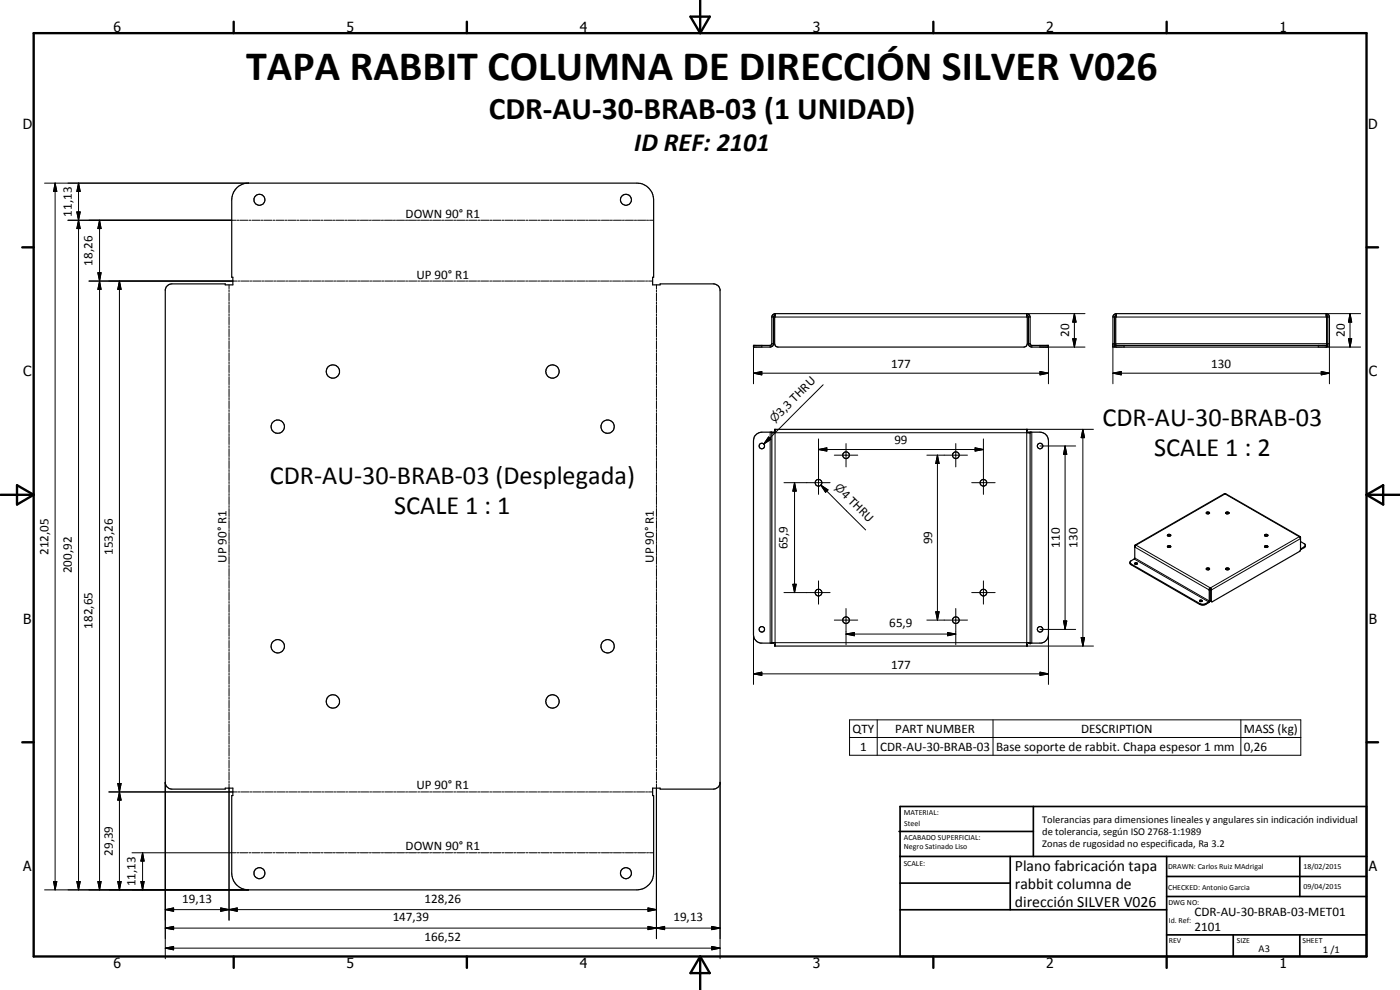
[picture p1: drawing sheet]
<svg xmlns="http://www.w3.org/2000/svg" width="420mm" height="297mm" viewBox="0 0 420 297" stroke-linecap="round" stroke-linejoin="round" font-family="sans-serif">
<g fill="none" stroke="#000" stroke-width=".35">
<path d="M71.2 56.2l1.8-1 1.6-.3h116.6a5 5 0 0 1 5 5v23.3h-.3v2.3h2.2v-.3l16.7 .1a1.89 1.89 0 0 1 1.3 1.5v148.3a2.09 2.09 0 0 1-2 1.7h-16v-.3h-2.2v2.2h.3v23.3a5 5 0 0 1-5 5h-116.6a5 5 0 0 1-5.1-5v-23.3h.4v-2.2h-2.3v.3h-16l-1-.3-.5-.4-.5-1v-148.3l.7-1.2 1.3-.4h16v.3h2.3v-2.3h-.4v-23.3a5.4 5.4 0 0 1 1.7-3.7zM231.6 95.1v8.3l-.5 .2h-5v.5h5l.8-.3 .2-.7v-8M231.6 95.1h.5M232.6 94.1l-.1 9 .4 .8 .6 .2h73.8l.6-.2 .4-.8v-8h-.2v-1M232.6 94.1h-.2a.95 .95 0 0 0-.8 1M232.6 94.6l-.5 .5M232.6 94.1h75.5M308.1 94.6l.5 .4v8.1l.3 .7 .8 .3h5v-.5h-5l-.6-.3v-8.2M308.1 94.1l.8 .4 .2 .6M308.6 95.1h.5M334 95.1v9h.5v-9M334 95.1h.5"/>
<path d="M335 94.1l-.2 10h63.3l-.1-10M335 94.1h63M335 94.1h-.2a.95 .95 0 0 0-.8 1M335 94.6l-.5 .5M398 94.1l.8 .4 .2 .4v9.2h-.5v-9.1l-.5-.4M398.5 95.1h.5M334.8 103.6h63.3M231.6 129.7v63.3M232.1 129.8v-.1h-3.5a2.55 2.55 0 0 0-2.5 2.5v58.3a2.58 2.58 0 0 0 2.2 2.5l3.8-.2M232.6 128.8v1h-1M232.6 129.3l-.1-.5h75.8v.5h-.2M308.1 128.8v1h1"/>
<path d="M308.6 129.8v-.1h3.5a2.59 2.59 0 0 1 2.6 2.5v58.3a2.58 2.58 0 0 1-2.2 2.5l-3.9-.2M309.1 129.7v63.3M362 154l.3-.2 .7 .2M362.1 153.7h.6l.3 .3-.7 .2-.2-.1zM367.9 154l.2-.2 .7 .2M367.9 153.7a.46 .46 0 0 1 .6-.1 .46 .46 0 0 1 .3 .5l-.7 .1-.2-.1zM339.1 168.7l.2 .5 21 12h1.4l1.2-.7v-3.5M339.1 168.7l.4 .8 20.6 11.9 1.4 .1 1.5-.9 .1-3.6M340.6 169.2h.7M340.6 169.2l.3-.4 .4 .4M340.6 163.8l-.1 3.8-1.2 .7-.2 .4M340.6 163.7v.1"/>
<path d="M340.8 163.5h.1M340.8 163.5l-.2 .2M340.8 163.5l-.2 .6M341.3 169.2h.1M350.4 163.9l.7-.2 .3 .3a.59 .59 0 0 1-1.1 0zM350.4 160.7l.4-.2 .5 .2M350.4 164.1l.4-.2 .5 .2M350.5 160.4l.8 .1a.42 .42 0 0 1-.4 .4 .42 .42 0 0 1-.4-.5zM362 170.6a.42 .42 0 0 1 .6-.3 .42 .42 0 0 1 .2 .6h-.6zM362 170.8l.4-.2 .6 .2M362.9 177h.1M363 176.9l.1 .1"/>
<path d="M363 176.9l-.1 .1M363.1 177h-.2M363.3 176.6l.1 .3M363.3 176.4l-.4 .6M363.3 176.6l-.3 .3M363.3 176.4v.2M363.3 176.4l.3 .6M363.4 177h.1M363.4 176.9v.1M363.4 176.9l.2 .1M363.5 177l.1 3.5M363.6 177h-.1"/>
<path d="M367.9 170.6a.56 .56 0 0 1 .9 .2 .56 .56 0 0 1-.9-.2zM367.9 170.8l.3-.2 .6 .2M379.5 164.1l.3 .2 .7-.2M379.5 164.1l.4-.4h.3l.3 .4M379.5 160.7l.4-.2 .6 .2M379.5 164.1l.4-.2 .6 .2M380.5 160.7l-.4 .2-.6-.2M380.5 160.7a.47 .47 0 0 0-.5-.4 .47 .47 0 0 0-.5 .4M390.1 161l.2 4-.3 .5-26.2 15.1-.4-.2v-3.4M390.1 161h-.2l.4 .5M390.2 161l-22.4-12.9h-.3l-26.8 15.4M390.3 161.2h.1"/>
<path d="M390.3 161.2l-.1 .1M390.3 161.6h.1M390.3 162.5l1.4 1-.2 .7-1.2 .7M390.3 164.5v.1M390.3 164.6h.1M391.7 163.7l-1.4 .9M231.6 192.8h1v1M232.6 193.3l-.1 .5h75.8v-.5h-.2M309.1 192.8h-1v1M360 180.2a.37 .37 0 0 1 .5-.2 .37 .37 0 0 1 .2 .4l-.5 .1zM360 180.4h.8M360.7 180.1l.1 .1"/>
<circle cx="77.8" cy="59.9" r="1.66"/>
<circle cx="187.8" cy="59.9" r="1.64"/>
<circle cx="99.9" cy="111.5" r="2.01"/>
<circle cx="165.8" cy="111.5" r="1.99"/>
<circle cx="83.3" cy="128" r="2.02"/>
<circle cx="182.3" cy="128" r="2"/>
<circle cx="228.6" cy="133.8" r=".83"/>
<circle cx="253.9" cy="136.6" r="1.01"/>
<circle cx="286.8" cy="136.6" r="1.01"/>
<circle cx="312.2" cy="133.8" r=".83"/>
<circle cx="245.6" cy="144.8" r="1.02"/>
<circle cx="295.1" cy="144.8" r="1"/>
<circle cx="245.6" cy="177.8" r="1.02"/>
<circle cx="295.1" cy="177.8" r="1"/>
<circle cx="83.4" cy="193.9" r="2.01"/>
<circle cx="182.3" cy="193.9" r="2.01"/>
<circle cx="228.6" cy="188.8" r=".83"/>
<circle cx="253.9" cy="186.1" r="1"/>
<circle cx="286.9" cy="186.1" r="1"/>
<circle cx="312.2" cy="188.8" r=".83"/>
<circle cx="99.9" cy="210.5" r="2"/>
<circle cx="165.8" cy="210.5" r="2"/>
<circle cx="77.8" cy="262" r="1.65"/>
<circle cx="187.9" cy="262" r="1.66"/>
</g>
<g fill="none" stroke="#000" stroke-width=".3">
<path d="M13.4 54.9h61.2M16.5 54.9l.5 2.5h-.9zM16.5 54.9v212.1M23.6 54.9l.5 2.5h-1zM23.6 54.9v212.1M20.4 66.1h50.4M23.1 63.6h1l-.5 2.5zM23.1 63.6l1 5h-1l1-5zM23.6 66.1l.5 2.5h-1zM29.9 66.1l.4 2.5h-.9zM29.9 66.1v200.9M71.1 66.1h.6"/>
<path d="M72 66.1h2.4M74.7 66.1h.6M75.6 66.1h2.4M78.3 66.1h.6M79.2 66.1h2.4M81.9 66.1h.6M82.8 66.1h2.4M85.5 66.1h.6M86.4 66.1h2.4M89.1 66.1h.6M90.1 66.1h2.4M92.8 66.1h.6"/>
<path d="M93.7 66.1h2.4M96.4 66.1h.6M97.3 66.1h2.4M100 66.1h.6M100.9 66.1h2.4M103.6 66.1h.6M104.5 66.1h2.4M107.2 66.1h.7M108.2 66.1h2.4M110.9 66.1h.6M111.7 66.1h2.5M114.5 66.1h.6"/>
<path d="M115.4 66.1h2.4M118.1 66.1h.6M119 66.1h2.4M121.7 66.1h.6M122.6 66.1h2.4M125.3 66.1h.6M126.2 66.1h2.4M128.9 66.1h.6M129.8 66.1h2.4M132.5 66.1h.7M133.5 66.1h2.3M136.2 66.1h.6"/>
<path d="M137.1 66.1h2.4M139.8 66.1h.6M140.7 66.1h2.4M143.4 66.1h.6M144.3 66.1h2.4M147 66.1h.6M147.9 66.1h2.4M150.7 66.1h.5M151.5 66.1h2.5M154.3 66.1h.5M155.1 66.1h2.5M157.9 66.1h.5"/>
<path d="M158.8 66.1h2.4M161.5 66.1h.6M162.4 66.1h2.4M165.1 66.1h.6M166 66.1h2.4M168.7 66.1h.6M169.6 66.1h2.4M172.3 66.1h.6M173.3 66.1h2.4M176 66.1h.6M176.9 66.1h2.4M179.6 66.1h.6"/>
<path d="M180.5 66.1h2.4M183.2 66.1h.6M184.1 66.1h2.4M186.8 66.1h.6M187.7 66.1h2.4M190.4 66.1h.6M191.3 66.1h2.4M194 66.1h.6M194.9 66.1h1.3M26.7 84.3h44.4M29.4 81.8h.9l-.4 2.5zM29.9 84.3l.4 2.5h-.9z"/>
<path d="M35.8 84.3l.6 2.5h-1.1zM35.8 84.3v182.7M68.7 85.5v1.2M68.7 87v.5M68.7 87.9v2.4M68.7 90.6v.6M68.7 91.4v2.5M68.7 94.1v.6M68.7 95v2.5M68.7 97.7v.6M68.7 98.6v2.4M71.4 84.3h.6"/>
<path d="M72.3 84.3h2.4M75 84.3h.6M75.8 84.3h2.5M78.6 84.3h.6M79.4 84.3h2.5M82.2 84.3h.6M83 84.3h2.5M85.8 84.3h.5M86.6 84.3h2.5M89.4 84.3h.5M90.2 84.3h2.5M93 84.3h.5"/>
<path d="M93.8 84.3h2.5M96.6 84.3h.5M97.4 84.3h2.5M100.1 84.3h.6M101 84.3h2.5M103.7 84.3h.6M104.7 84.3h2.3M107.3 84.3h.7M108.2 84.3h2.4M110.9 84.3h.6M111.8 84.3h2.4M114.5 84.3h.6"/>
<path d="M115.5 84.3h2.3M118.1 84.3h.7M119.1 84.3h2.3M121.7 84.3h.6M122.6 84.3h2.4M125.4 84.3h.5M126.3 84.3h2.3M128.9 84.3h.7M129.9 84.3h2.3M132.5 84.3h.7M133.4 84.3h2.4M136.2 84.3h.5"/>
<path d="M137.1 84.3h2.4M139.7 84.3h.7M140.7 84.3h2.3M143.3 84.3h.7M144.3 84.3h2.3M147 84.3h.6M147.9 84.3h2.4M150.6 84.3h.6M151.5 84.3h2.4M154.1 84.3h.7M155.1 84.3h2.3M157.8 84.3h.6"/>
<path d="M158.7 84.3h2.4M161.4 84.3h.6M162.3 84.3h2.4M165 84.3h.6M165.9 84.3h2.3M168.6 84.3h.6M169.4 84.3h2.5M172.2 84.3h.6M173 84.3h2.5M175.8 84.3h.5M176.6 84.3h2.5M179.4 84.3h.5"/>
<path d="M180.2 84.3h2.5M183 84.3h.5M183.8 84.3h2.5M186.6 84.3h.5M187.4 84.3h2.5M190.1 84.3h.6M191 84.3h2.5M193.7 84.3h.6M194.6 84.3h1.3M197 85.5v1.2M197 87v.5M197 87.9v2.4"/>
<path d="M197 90.6v.6M197 91.4v2.5M197 94.1v.6M197 95v2.5M197 97.7v.6M197 98.6v2.4M232.6 95.1h75.5M308.1 94.1h17.5M322.4 94.1l.5 2.5h-1zM322.4 94.1v10M335 95.1h63M398 94.1h10.3"/>
<path d="M405.2 94.1l.5 2.5h-1zM405.2 94.1v10M68.7 101.3v.6M68.7 102.2v2.4M68.7 104.9v.6M68.7 105.8v2.4M68.7 108.5v.6M68.7 109.4v2.4M68.7 112.1v.6M68.7 113v2.4M68.7 115.7v.6M68.7 116.6v2.4"/>
<path d="M68.7 119.3v.6M197 101.3v.6M197 102.2v2.4M197 104.9v.6M197 105.8v2.4M197 108.5v.6M197 109.4v2.4M197 112.1v.6M197 113v2.4M197 115.7v.6M197 116.6v2.4M197 119.3v.6"/>
<path d="M226.1 112l2.5-.5v1zM226.1 112h88.6M226.1 104.1v11M228.6 103.6v.5M231.1 103.6v.5M231.6 103.1h.5M247 115.4l-17.8 17.8M308.6 103.1h.5M309.7 103.6v.5M312.1 111.5l2.6 .5-2.6 .5zM312.1 103.6v.5h13.5M314.7 103.6v11.5"/>
<path d="M321.9 101.6h1l-.5 2.5zM334 112l2.5-.5v1zM334 112h65M334.5 103.1h-.5v12M334.8 103.1h63.3M337.3 103.6v.5M395.6 103.6v.5M396.5 111.5l2.5 .5-2.5 .5zM398.5 103.1h.5v12M399 104.1h9.3M404.7 101.6h1l-.5 2.5zM68.7 120.2v2.4"/>
<path d="M68.7 122.9v.6M68.7 123.8v2.4M68.7 126.5v.6M68.7 127.4v2.4M68.7 130.1v.6M68.7 131v2.4M68.7 133.7v.6M68.7 134.6v2.4M68.7 137.3v.6M68.7 138.2v2.4M197 120.2v2.4M197 122.9v.6"/>
<path d="M197 123.8v2.4M197 126.5v.6M197 127.4v2.4M197 130.1v.6M197 131v2.4M197 133.7v.6M197 134.6v2.4M197 137.3v.6M197 138.2v2.4M230.7 131.1l.6 .7-2.1 1.4zM231.1 129.7v63.3M232.6 129.8h75.5v63h-75.5z"/>
<path d="M245.6 134.9l2.5-.5v.9zM245.6 131.7v16.6M245.6 134.9h49.5M250.4 136.6h7M253.9 133.1v7M278.2 136.6h12.2M281.3 136.6l.5 2.5h-1zM281.3 136.6v49.5M286.8 133.1v7M292.6 134.4l2.5 .5-2.5 .4zM295.1 131.7v16.6M308.1 128.8h20.1"/>
<path d="M309.7 129.7v63.3M312.1 133.8h10.7M319.6 133.8l.6 2.5h-1zM319.6 133.8v55M325 128.8l.5 2.5h-1zM325 128.8v65M68.7 140.9v.6M68.7 141.8v2.4M68.7 144.5v.6M68.7 145.4v2.4M68.7 148.1v.6M68.7 149v2.4"/>
<path d="M68.7 151.7v.6M68.7 152.6v2.4M68.7 155.3v.6M68.7 156.2v2.4M68.7 158.9v.6M68.7 159.8v2.4M197 140.9v.6M197 141.8v2.4M197 144.5v.6M197 145.4v2.4M197 148.1v.6M197 149v2.4"/>
<path d="M197 151.7v.6M197 152.6v2.4M197 155.3v.6M197 156.2v2.4M197 158.9v.6M197 159.8v2.4M235.3 144.8h13.8M238.5 144.8l.5 2.6h-1.1zM238.5 144.8v33M246.3 145.5l2.2 1.5-.7 .7zM246.3 145.5l13.5 13.5M291.6 144.8h7.1"/>
<path d="M68.7 162.5v.6M68.7 163.4v2.4M68.7 166v.7M68.7 167v2.3M68.7 169.7v.6M68.7 170.6v2.4M68.7 173.2v.7M68.7 174.2v2.3M68.7 176.8v.7M68.7 177.7v2.4M197 162.5v.6M197 163.4v2.4"/>
<path d="M197 166v.7M197 167v2.3M197 169.7v.6M197 170.6v2.4M197 173.2v.7M197 174.2v2.3M197 176.8v.7M197 177.7v2.4M235.3 177.8h13.8M237.9 175.3h1.1l-.5 2.5zM245.6 174.3v7M291.6 177.8h7.1"/>
<path d="M295.1 174.3v7M339.5 169.2v.3M340.4 167.7l22.3 12.9v.2M340.6 167.4l22.3 12.9 .2-.1M340.6 164.2l22.3 12.8M340.9 163.6l26.8-15.4 22.2 12.8-26.6 15.4zM390.3 161.6l-26.7 15.4M390.3 164.5l.2 .3M391.4 164.1v.2M68.7 180.5v.5M68.7 181.4v2.3M68.7 184v.7"/>
<path d="M68.7 184.9v2.4M68.7 187.6v.6M68.7 188.5v2.4M68.7 191.2v.6M68.7 192.2v2.3M68.7 194.8v.6M68.7 195.7v2.4M68.7 198.4v.6M68.7 199.3v2.4M197 180.5v.5M197 181.4v2.3M197 184v.7"/>
<path d="M197 184.9v2.4M197 187.6v.6M197 188.5v2.4M197 191.2v.6M197 192.2v2.3M197 194.8v.6M197 195.7v2.4M197 198.4v.6M197 199.3v2.4M226.1 190.5v14.9M250.4 186.1h7M253.9 190.2l2.5-.4v1z"/>
<path d="M253.9 182.6v10.8M253.9 190.2h32.9M278.2 186.1h12.2M280.8 183.6h1l-.5 2.5zM284.4 189.8l2.4 .4-2.4 .6zM286.8 182.6v10.8M308.1 193.8h20.1M312.1 188.8h10.7M314.7 190.5v14.9M319.2 186.3h1l-.6 2.5zM324.5 191.3h1l-.5 2.5zM360.1 181.1v.3"/>
<path d="M361.9 181.1v.3M363.4 180.2l.1 .1M68.7 202v.6M68.7 202.9v2.4M68.7 205.6v.6M68.7 206.5v2.4M68.7 209.2v.6M68.7 210.1v2.4M68.7 212.8v.6M68.7 213.7v2.4M68.7 216.4v.6M68.7 217.3v2.4"/>
<path d="M197 202v.6M197 202.9v2.4M197 205.6v.6M197 206.5v2.4M197 209.2v.6M197 210.1v2.4M197 212.8v.6M197 213.7v2.4M197 216.4v.6M197 217.3v2.4M226.1 202.2l2.5-.5v.9zM226.1 202.2h88.6"/>
<path d="M255 216h135.4v10.6h-135.4zM263.3 216v10.6M298 216v10.6M312.1 201.7l2.6 .5-2.6 .4zM372.4 216v10.6M32.7 237.6h38.4M35.3 235.1h1.1l-.6 2.5zM35.8 237.6l.6 2.5h-1.1zM49.6 234.7v53M68.7 220v.6M68.7 220.9v2.4M68.7 223.6v.6"/>
<path d="M68.7 224.5v2.4M68.7 227.2v.6M68.7 228.1v2.4M68.7 230.8v.6M68.7 231.7v2.4M68.7 234.4v.5M68.7 235.2v40.9M71.4 237.6h.6M72.3 237.6h2.4M75 237.6h.6M75.8 237.6h2.5M78.6 237.6h.6"/>
<path d="M79.4 237.6h2.5M82.2 237.6h.6M83 237.6h2.5M85.8 237.6h.5M86.6 237.6h2.5M89.4 237.6h.5M90.2 237.6h2.5M93 237.6h.5M93.8 237.6h2.5M96.6 237.6h.5M97.4 237.6h2.5M100.1 237.6h.6"/>
<path d="M101 237.6h2.5M103.7 237.6h.6M104.7 237.6h2.3M107.3 237.6h.7M108.2 237.6h2.4M110.9 237.6h.6M111.8 237.6h2.4M114.5 237.6h.6M115.5 237.6h2.3M118.1 237.6h.7M119.1 237.6h2.3M121.7 237.6h.6"/>
<path d="M122.6 237.6h2.4M125.4 237.6h.5M126.3 237.6h2.3M128.9 237.6h.7M129.9 237.6h2.3M132.5 237.6h.7M133.4 237.6h2.4M136.2 237.6h.5M137.1 237.6h2.4M139.7 237.6h.7M140.7 237.6h2.3M143.3 237.6h.7"/>
<path d="M144.3 237.6h2.3M147 237.6h.6M147.9 237.6h2.4M150.6 237.6h.6M151.5 237.6h2.4M154.1 237.6h.7M155.1 237.6h2.3M157.8 237.6h.6M158.7 237.6h2.4M161.4 237.6h.6M162.3 237.6h2.4M165 237.6h.6"/>
<path d="M165.9 237.6h2.3M168.6 237.6h.6M169.4 237.6h2.5M172.2 237.6h.6M173 237.6h2.5M175.8 237.6h.5M176.6 237.6h2.5M179.4 237.6h.5M180.2 237.6h2.5M183 237.6h.5M183.8 237.6h2.5M186.6 237.6h.5"/>
<path d="M187.4 237.6h2.5M190.1 237.6h.6M191 237.6h2.5M193.7 237.6h.6M194.6 237.6h1.3M197 220v.6M197 220.9v2.4M197 223.6v.6M197 224.5v2.4M197 227.2v.6M197 228.1v2.4M197 230.8v.6"/>
<path d="M197 231.7v2.4M197 234.4v.5M197 235.2v46.4M216.1 234.7v53M255 221.3h135.4M39.6 255.9h31.2M42.8 255.9l.5 2.5h-1zM42.8 255.9v11.1M71.1 255.9h.6M72 255.9h2.4M74.7 255.9h.6M75.6 255.9h2.4"/>
<path d="M78.3 255.9h.6M79.2 255.9h2.4M81.9 255.9h.6M82.8 255.9h2.4M85.5 255.9h.6M86.4 255.9h2.4M89.1 255.9h.6M90.1 255.9h2.4M92.8 255.9h.6M93.7 255.9h2.4M96.4 255.9h.6M97.3 255.9h2.4"/>
<path d="M100 255.9h.6M100.9 255.9h2.4M103.6 255.9h.6M104.5 255.9h2.4M107.2 255.9h.7M108.2 255.9h2.4M110.9 255.9h.6M111.7 255.9h2.5M114.5 255.9h.6M115.4 255.9h2.4M118.1 255.9h.6M119 255.9h2.4"/>
<path d="M121.7 255.9h.6M122.6 255.9h2.4M125.3 255.9h.6M126.2 255.9h2.4M128.9 255.9h.6M129.8 255.9h2.4M132.5 255.9h.7M133.5 255.9h2.3M136.2 255.9h.6M137.1 255.9h2.4M139.8 255.9h.6M140.7 255.9h2.4"/>
<path d="M143.4 255.9h.6M144.3 255.9h2.4M147 255.9h.6M147.9 255.9h2.4M150.7 255.9h.5M151.5 255.9h2.5M154.3 255.9h.5M155.1 255.9h2.5M157.9 255.9h.5M158.8 255.9h2.4M161.5 255.9h.6M162.4 255.9h2.4"/>
<path d="M165.1 255.9h.6M166 255.9h2.4M168.7 255.9h.6M169.6 255.9h2.4M172.3 255.9h.6M173.3 255.9h2.4M176 255.9h.6M176.9 255.9h2.4M179.6 255.9h.6M180.5 255.9h2.4M183.2 255.9h.6M184.1 255.9h2.4"/>
<path d="M186.8 255.9h.6M187.7 255.9h2.4M190.4 255.9h.6M191.3 255.9h2.4M194 255.9h.6M194.9 255.9h1.3M13.4 267h61.2M16.1 264.5h.9l-.5 2.5zM23.1 264.5h1l-.5 2.5zM29.4 264.5h.9l-.4 2.5zM35.3 264.5h1.1l-.6 2.5zM42.3 264.5h1l-.5 2.5z"/>
<path d="M49.6 272.9l2.5-.5v1zM49.6 278.5l2.5-.5v.9zM49.6 272.9h147.4M49.6 278.5h166.5M66.2 272.4l2.5 .5-2.5 .5zM68.7 272.9l2.5-.5v1zM194.5 278l2.5 .5-2.5 .4zM194.5 272.4l2.5 .5-2.5 .5zM197 278.5l2.5-.5v.9zM213.6 278l2.5 .5-2.5 .4zM49.6 284.5l2.5-.5v1zM49.6 284.5h166.5"/>
<path d="M213.6 284l2.5 .5-2.5 .5z"/>
</g>
<g fill="#000">
<circle cx="309.1" cy="129.7" r=".18"/>
<circle cx="309.1" cy="193" r=".18"/>
</g>
<g fill="none" stroke="#000" stroke-width=".71">
<path d="M10.1 9.9h400v277.1h-400zM70.1 6.5v3.4M140.1 6.5v3.4M207.2 5h5.8l-2.9 4.9zM210.1 0v9.9M280.1 6.5v3.4M350.1 6.5v3.4M6.7 74.2h3.4M410.1 74.2h3.5M.1 148.5h10M5.1 145.6l5 2.9-5 2.9zM410.1 148.5h10"/>
<path d="M410.1 148.5l5-2.9v5.8zM6.7 222.7h3.4M410.1 222.7h3.5M70.1 287v3.4M140.1 287v3.4M210.1 287v10M210.1 287l2.9 5h-5.8zM280.1 287v3.4M350.1 287v3.4"/>
</g>
<g fill="none" stroke="#000" stroke-width=".51">
<path d="M269.8 249.5h40.3M270.1 242h140v45h-140zM270.1 257h140M303.2 257v16M310.1 242v15M350.1 257v30M390.1 257v12M270.1 265h33.1M270.1 273h80M350.1 269h60M350.1 263h60M350.1 280.5h60"/>
<path d="M370.1 280.5v6.5M390.1 280.5v6.5"/>
</g>
<g fill="#000">
<path d="M16.5 54.9l.5 2.5h-.9zM23.6 54.9l.5 2.5h-1zM23.1 63.6h1l-.5 2.5zM23.6 66.1l.5 2.5h-1zM29.9 66.1l.4 2.5h-.9zM29.4 81.8h.9l-.4 2.5zM29.9 84.3l.4 2.5h-.9zM35.8 84.3l.6 2.5h-1.1zM322.4 94.1l.5 2.5h-1zM405.2 94.1l.5 2.5h-1zM226.1 112l2.5-.5v1zM312.1 111.5l2.6 .5-2.6 .5z"/>
<path d="M321.9 101.6h1l-.5 2.5zM334 112l2.5-.5v1zM396.5 111.5l2.5 .5-2.5 .5zM404.7 101.6h1l-.5 2.5zM230.7 131.1l.6 .7-2.1 1.4zM245.6 134.9l2.5-.5v.9zM281.3 136.6l.5 2.5h-1zM292.6 134.4l2.5 .5-2.5 .4zM319.6 133.8l.6 2.5h-1zM325 128.8l.5 2.5h-1zM238.5 144.8l.5 2.6h-1.1zM246.3 145.5l2.2 1.5-.7 .7z"/>
<path d="M237.9 175.3h1.1l-.5 2.5zM253.9 190.2l2.5-.4v1zM280.8 183.6h1l-.5 2.5zM284.4 189.8l2.4 .4-2.4 .6zM319.2 186.3h1l-.6 2.5zM324.5 191.3h1l-.5 2.5zM226.1 202.2l2.5-.5v.9zM312.1 201.7l2.6 .5-2.6 .4zM35.3 235.1h1.1l-.6 2.5zM35.8 237.6l.6 2.5h-1.1zM42.8 255.9l.5 2.5h-1zM16.1 264.5h.9l-.5 2.5z"/>
<path d="M23.1 264.5h1l-.5 2.5zM29.4 264.5h.9l-.4 2.5zM35.3 264.5h1.1l-.6 2.5zM42.3 264.5h1l-.5 2.5zM49.6 272.9l2.5-.5v1zM49.6 278.5l2.5-.5v.9zM66.2 272.4l2.5 .5-2.5 .5zM68.7 272.9l2.5-.5v1zM194.5 278l2.5 .5-2.5 .4zM194.5 272.4l2.5 .5-2.5 .5zM197 278.5l2.5-.5v.9zM213.6 278l2.5 .5-2.5 .4z"/>
<path d="M49.6 284.5l2.5-.5v1zM213.6 284l2.5 .5-2.5 .5z"/>
</g>
<text font-size="12.6" x="73.9" y="24">TAPA RABBIT COLUMNA DE DIRECCIÓN SILVER V026</text>
<text font-size="9.4" x="146.7" y="35.7">CDR-AU-30-BRAB-03 (1 UNIDAD)</text>
<g font-size="7.9">
<text x="190.4" y="45.3">ID REF: 2101</text>
<text x="330.9" y="127.8">CDR-AU-30-BRAB-03</text>
<text x="346.4" y="136.8">SCALE 1 : 2</text>
<text x="81" y="145.2">CDR-AU-30-BRAB-03 (Desplegada)</text>
<text x="118.3" y="154.2">SCALE 1 : 1</text>
</g>
<g font-size="4.7">
<text x="304.6" y="261.2">Plano fabricación tapa</text>
<text x="304.6" y="266.6">rabbit columna de</text>
<text x="304.6" y="272">dirección SILVER V026</text>
</g>
<g font-size="4.2">
<text x="34" y="9.6">6</text>
<text x="104" y="9.6">5</text>
<text x="174" y="9.6">4</text>
<text x="244" y="9.6">3</text>
<text x="314" y="9.6">2</text>
<text x="384" y="9.6">1</text>
<text x="6.8" y="38.7">D</text>
<text x="410.6" y="38.7">D</text>
<text x="7" y="112.9">C</text>
<text x="410.8" y="112.9">C</text>
<text x="7" y="187.1">B</text>
<text x="410.8" y="187.1">B</text>
<text x="7" y="261.4">A</text>
<text x="410.8" y="261.4">A</text>
<text x="34" y="290.4">6</text>
<text x="104" y="290.4">5</text>
<text x="174" y="290.4">4</text>
<text x="244" y="290.4">3</text>
<text x="314" y="290.4">2</text>
<text x="384" y="290.4">1</text>
</g>
<g font-size="3.9">
<text x="21.5" y="65" transform="rotate(-90 21.5 65)">11,13</text>
<text x="121.7" y="65.3">DOWN 90° R1</text>
<text x="27.8" y="79.7" transform="rotate(-90 27.8 79.7)">18,26</text>
<text x="125" y="83.6">UP 90° R1</text>
<text x="320.9" y="101.1" transform="rotate(-90 320.9 101.1)">20</text>
<text x="403.6" y="101.1" transform="rotate(-90 403.6 101.1)">20</text>
<text x="267.4" y="110.4">177</text>
<text x="363.5" y="110.4">130</text>
<text x="234.4" y="125" transform="rotate(-45 234.4 125)">3,3 THRU</text>
<text x="268.4" y="133.3">99</text>
<text x="252.3" y="148.5" transform="rotate(45 252.3 148.5)">4 THRU</text>
<text x="14.5" y="166.5" transform="rotate(-90 14.5 166.5)">212,05</text>
<text x="33.8" y="166.5" transform="rotate(-90 33.8 166.5)">153,26</text>
<text x="236.4" y="164.8" transform="rotate(-90 236.4 164.8)">65,9</text>
<text x="279.8" y="163.3" transform="rotate(-90 279.8 163.3)">99</text>
<text x="318.1" y="164.3" transform="rotate(-90 318.1 164.3)">110</text>
<text x="323.4" y="164.3" transform="rotate(-90 323.4 164.3)">130</text>
<text x="21.5" y="172" transform="rotate(-90 21.5 172)">200,92</text>
<text x="67.9" y="168.9" transform="rotate(-90 67.9 168.9)">UP 90° R1</text>
<text x="196.2" y="168.9" transform="rotate(-90 196.2 168.9)">UP 90° R1</text>
<text x="27.8" y="188.6" transform="rotate(-90 27.8 188.6)">182,65</text>
<text x="266.9" y="188.2">65,9</text>
<text x="267.4" y="200.7">177</text>
<text x="255.9" y="219.9">QTY</text>
<text x="268.7" y="219.9">PART NUMBER</text>
<text x="324.5" y="219.9">DESCRIPTION</text>
<text x="373.3" y="220">MASS (kg)</text>
<text x="258.1" y="225.2">1</text>
<text x="264.1" y="225.2">CDR-AU-30-BRAB-03</text>
<text x="298.9" y="225.3">Base soporte de rabbit. Chapa espesor 1 mm</text>
<text x="373.3" y="225.2">0,26</text>
<text x="125" y="236.8">UP 90° R1</text>
<text x="33.8" y="256.8" transform="rotate(-90 33.8 256.8)">29,39</text>
<text x="121.7" y="255.1">DOWN 90° R1</text>
<text x="40.7" y="265.9" transform="rotate(-90 40.7 265.9)">11,13</text>
<text x="54.7" y="270.9">19,13</text>
<text x="127.4" y="270.9">128,26</text>
<text x="358.5" y="275">CDR-AU-30-BRAB-03-MET01</text>
<text x="117.8" y="276.4">147,39</text>
<text x="202.1" y="276.4">19,13</text>
<text x="358.5" y="279.4">2101</text>
<text x="127.4" y="282.4">166,52</text>
</g>
<g font-size="3.3">
<text x="232.5" y="127" transform="rotate(-45 232.5 127)">⌀</text>
<text x="250.4" y="146.6" transform="rotate(45 250.4 146.6)">⌀</text>
</g>
<g font-size="3.1">
<text x="312.7" y="246.8">Tolerancias para dimensiones lineales y angulares sin indicación individual</text>
<text x="312.7" y="250.4">de tolerancia, según ISO 2768-1:1989</text>
<text x="312.7" y="254">Zonas de rugosidad no especificada, Ra 3.2</text>
<text x="377.7" y="285.6">A3</text>
<text x="397" y="285.9">1 /1</text>
</g>
<g font-size="2.4">
<text x="271.2" y="244.4">MATERIAL:</text>
<text x="271.3" y="252">ACABADO SUPERFICIAL:</text>
<text x="271.4" y="247.9">Steel</text>
<text x="271.3" y="254.6">Negro Satinado Liso</text>
<text x="271.2" y="259.7">SCALE:</text>
<text x="350.6" y="260.8">DRAWN: Carlos Ruiz MAdrigal</text>
<text x="391.2" y="260.6">18/02/2015</text>
<text x="350.6" y="267">CHECKED: Antonio Garcia</text>
<text x="391.2" y="266.7">09/04/2015</text>
<text x="350.6" y="271.4">DWG NO:</text>
<text x="350.8" y="276.9">Id. Ref:</text>
<text x="350.8" y="282.8">REV</text>
<text x="371.2" y="282.9">SIZE</text>
<text x="390.9" y="282.9">SHEET</text>
</g>
</svg>
